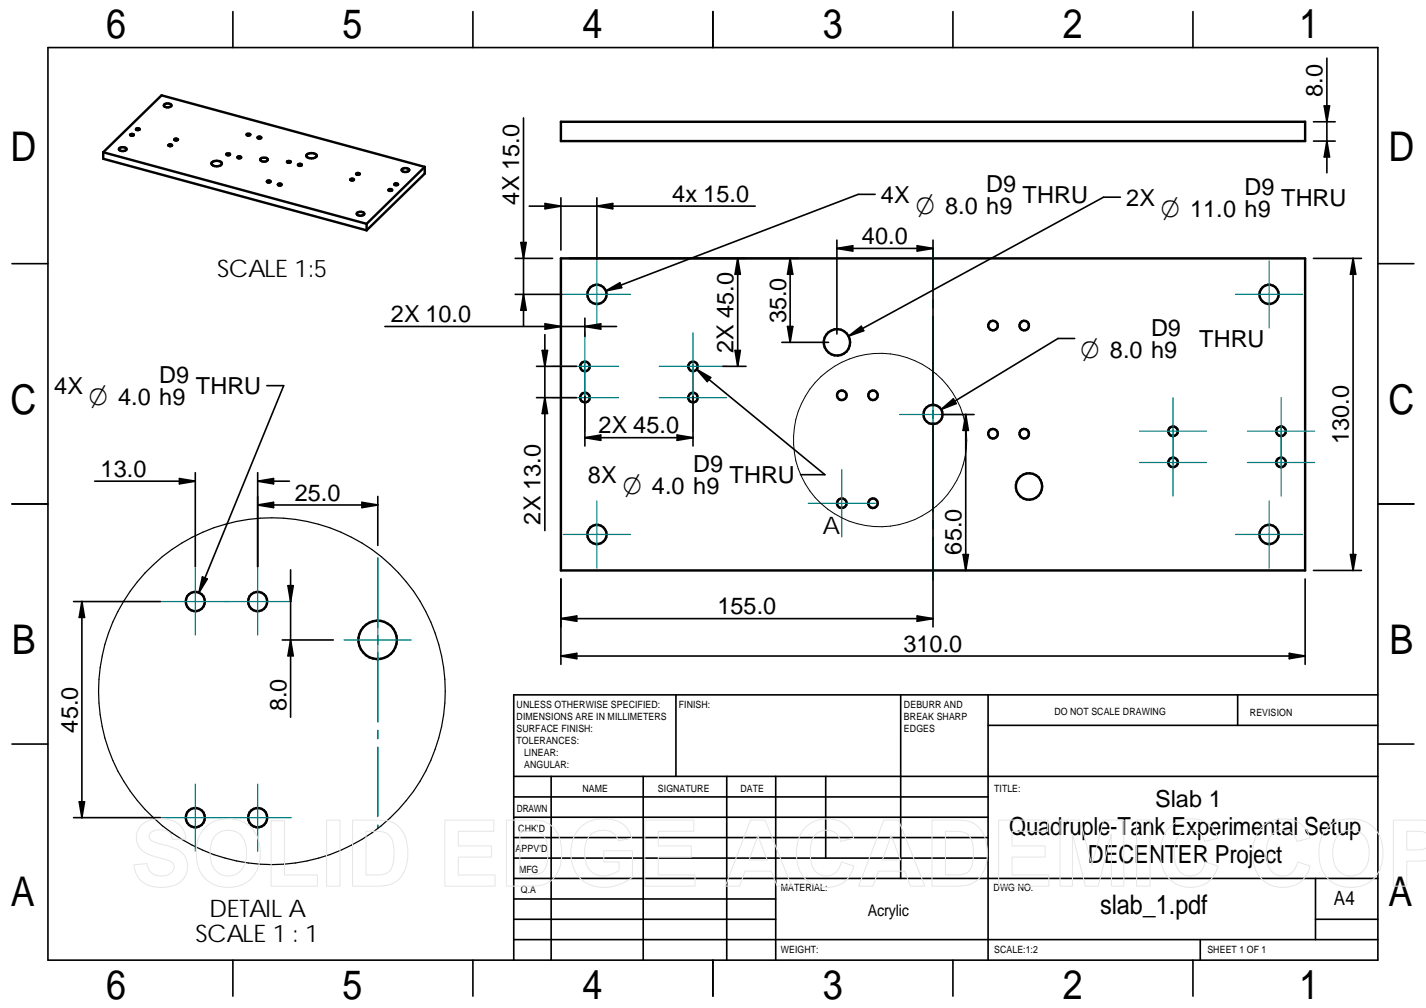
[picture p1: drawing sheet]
<svg xmlns="http://www.w3.org/2000/svg" width="297mm" height="210mm" viewBox="0 0 297 210" stroke-linecap="round" stroke-linejoin="round" font-family="sans-serif">
<g fill="none" stroke="#000" stroke-width=".34">
<path d="M10 9.9h277v190h-277zM48.5 2.4v7.5M98.5 2.4v7.5M148.5 2.4v7.5M198.5 2.4v7.5M248.5 2.4v7.5M276.4 12.1v23.9M109 24.6v43.3M273.6 25.4h4.5M273.6 29.4h4.5M275.8 22.1h1.1l-.5 3.3zM276.4 29.4l.5 3.3h-1.1z"/>
<path d="M2.5 54.9h7.5M107.3 53.8h7.8M108.5 50.5h1.1l-.6 3.3zM110.2 42.9h47.1M113.5 42.4l3.3 .5-3.3 .6zM116.8 41.2v10.9M118.6 53.8h47.8M124.3 41.2v12.9M124.3 42.9l3.3-.5v1.1zM153.7 53.8l.5 3.3h-1.1zM153.7 53.8v22.5M164.6 53.8v17.5"/>
<path d="M164.6 53.8l.5 3.3h-1.1zM174.3 51.7l3.3-.5v1.1zM174.3 50v19.6M174.3 51.7h20M182.3 40.5h-3.5l-52.6 20.1M191 51.2l3.3 .5-3.3 .6zM194.3 50v34.5M233.4 41.1h-3.5l-53.1 28.9M273.6 53.8h10M281.9 53.8l.5 3.3h-1.1zM281.9 53.8v65M287 54.9h7.5"/>
<path d="M80.2 68h48.2M107.3 61.3h9.8M109 61.3l.6 3.3h-1.1zM111.8 76.3h8.3M112.9 73h1.1l-.5 3.3zM113.5 69.7v40.8M113.5 67.4l3.3 .6-3.3 .5zM121.8 66.3v3.8M121.8 68l3.3-.6v1.1zM126.2 60.6l2.9-1.7 .4 1zM145.1 76.9l2.9 1.7-.7 .9zM145.1 76.9l26.7 21.9h-5.1"/>
<path d="M150.6 76.3h4.8M153.1 73h1.1l-.5 3.3zM162.9 71.3h9.7M164 68h1.1l-.5 3.3zM176.8 70l2.6-2.1 .5 1zM223.9 70.5h-3.5l-24.4 14.8M37.4 99.7l3.3 .5-3.3 .6zM40.7 98.4v19.6M53.7 98.4v19.6M55.6 80.3h3.5l-17.7 43.1M111.8 82.8h8.3M113.5 82.8l.5 3.3h-1.1z"/>
<path d="M121.8 91.1l3.3-.5v1.1zM121.8 82.6v10.3M121.8 91.1h22.6M141.1 90.6l3.3 .5-3.3 .6zM144.4 82.6v10.3M194.3 88.1v42.5M196 85.3l2.6-2.2 .6 .9zM196.1 86.3h6.8M201.2 86.3v32.5M201.2 86.3l.5 3.3h-1.1zM2.5 104.9h7.5M19.7 100.2h21"/>
<path d="M53.7 100.2l3.3-.5v1.1zM53.7 100.2h6.6M53.7 105.2h25M53.7 105.2l3.3-.6v1.1zM60.5 118.7v30.7M75.4 104.6l3.3 .6-3.3 .5zM78.7 103.4v10.2M200.6 115.5h1.1l-.5 3.3zM273.6 118.8h10M281.3 115.5h1.1l-.5 3.3zM287 104.9h7.5M15.3 125.3h18.1"/>
<path d="M17.1 125.3l.5 3.3h-1.1zM17.1 125.3v45M42.2 120.1l1 .5-1.8 2.8zM58.8 133.3h10.6M60 122h1.1l-.6 3.3zM60.5 133.3l.6 3.3h-1.1zM116.8 136.6h155.1M116.8 136.6l3.3-.5v1.1zM116.8 128.8h77.5M116.8 120.6v17.7M116.8 128.8l3.3-.5v1.1zM191 128.3l3.3 .5-3.3 .6z"/>
<path d="M268.6 136.1l3.3 .5-3.3 .6zM271.9 120.6v17.7M2.5 154.9h7.5M140.8 144.7v17M187.6 144.7v38.2M205.8 144.7v55.2M205.8 151h81.2M257.8 144.7v6.3M287 144.7h-180v55.2M287 154.9h7.5M15.3 170.3h18.1M16.5 167h1.1l-.5 3.3z"/>
<path d="M107 161.7h180M107 178.7h98.8M107 174.4h98.8M107 170.2h98.8M107 165.9h98.8M114.8 161.7v38.2M134 161.7v38.2M151.4 161.7v38.2M161.6 161.7v38.2M172 161.7v17M48.5 199.9v7.5M98.5 199.9v7.5"/>
<path d="M107 195.7h180M107 191.4h54.6M107 187.2h54.6M107 182.9h180M148.5 199.9v7.5M198.5 199.9v7.5M248.5 199.9v7.5M250 195.7v4.2M274 182.9v12.8M274 191.4h13"/>
</g>
<g fill="none" stroke="#000" stroke-width=".51">
<path d="M21.5 31.7v1.4l54.9 14.9M21.5 31.7l12.2-11.8 54.8 14.9M21.5 31.7l54.9 14.9M24.8 30.9l.6-.3a.62 .62 0 0 1 .9 .6l-.6 .3a.62 .62 0 0 1-.9-.6zM27.1 28.1l.3-.2 .5 .2a.47 .47 0 0 1-.8 0zM28.4 26.8a.54 .54 0 0 1 .7 .1l-.5 .2-.2-.1zM34.2 21.8a1.05 1.05 0 0 1 1.5 .2 1.02 1.02 0 0 1-1.6 0zM35.1 30.1a.5 .5 0 0 1 .8 .2l-.6 .1-.3-.1zM36.4 29a.5 .5 0 0 1 .7 .1l-.6 .2-.2-.2zM44.1 33.8a1.5 1.5 0 0 1 2.1 .2 1.32 1.32 0 0 1-2.2 0zM47.2 32h.5l.2 .1a.43 .43 0 0 1-.7 0zM49.5 32.6a.5 .5 0 0 1 .7 .2 .47 .47 0 0 1-.8 0z"/>
<path d="M51.4 27.9h.5l.3 .1a.47 .47 0 0 1-.9 0zM53.7 28.5a.5 .5 0 0 1 .7 .2 .47 .47 0 0 1-.8 0zM54.3 33.1l.5-.2a.74 .74 0 0 1 1 .3 .91 .91 0 0 1-1.6 0zM55.7 37.7a.5 .5 0 0 1 .7 .1 .47 .47 0 0 1-.8 0zM58 38.3a.48 .48 0 0 1 .7 .1 .46 .46 0 0 1-.8 0zM59.9 33.6l.4-.1 .3 .2a.47 .47 0 0 1-.8 0zM62.1 34.2a.48 .48 0 0 1 .8 .1 .46 .46 0 0 1-.8 0zM63.9 32.2a1.5 1.5 0 0 1 2.1 .2 1.38 1.38 0 0 1-2.2 0zM73 37.3a.48 .48 0 0 1 .7 .1l-.5 .2-.3-.2zM74.2 36.1a.5 .5 0 0 1 .8 .1l-.6 .2-.2-.2zM81 39.5a.48 .48 0 0 1 .7 .1l-.5 .2-.2-.1zM82.2 38.3a.5 .5 0 0 1 .7 .1l-.5 .2-.3-.2z"/>
<path d="M83.7 35.2a1.1 1.1 0 0 1 1.6 .2 .96 .96 0 0 1-1.7 0zM88.5 34.8v1.4l-12.1 11.8M88.5 34.8l-12.1 11.8M116.8 25.4h155.1v4h-155.1zM74.4 44.3l.5-.2a.62 .62 0 0 1 .9 .6l-.5 .2a.62 .62 0 0 1-.9-.6zM76.4 46.6v1.4M116.8 53.8h155.1v65h-155.1z"/>
<circle cx="121.8" cy="76.3" r="1.01"/>
<circle cx="124.3" cy="61.3" r="2.01"/>
<circle cx="144.4" cy="76.3" r="1"/>
<circle cx="174.3" cy="71.3" r="2.75"/>
<circle cx="206.8" cy="67.8" r="1"/>
<circle cx="213.3" cy="67.8" r="1"/>
<circle cx="264.4" cy="61.3" r="2"/>
<circle cx="121.8" cy="82.8" r="1"/>
<circle cx="144.3" cy="82.8" r="1"/>
<circle cx="175.3" cy="82.3" r="1"/>
<circle cx="181.8" cy="82.3" r="1"/>
<circle cx="194.3" cy="86.3" r="2"/>
<circle cx="206.8" cy="90.3" r="1.01"/>
<circle cx="213.4" cy="90.3" r="1"/>
<circle cx="244.4" cy="96.3" r="1"/>
<circle cx="244.4" cy="89.8" r="1.01"/>
<circle cx="266.8" cy="89.8" r="1.01"/>
<circle cx="266.8" cy="96.3" r="1"/>
<circle cx="124.3" cy="111.3" r="2.01"/>
<circle cx="175.3" cy="104.8" r="1.01"/>
<circle cx="181.9" cy="104.8" r=".99"/>
<circle cx="214.3" cy="101.3" r="2.75"/>
<circle cx="264.3" cy="111.3" r="2"/>
<circle cx="40.7" cy="125.3" r="2"/>
<circle cx="53.7" cy="125.3" r="2"/>
<circle cx="78.7" cy="133.3" r="4"/>
<circle cx="40.7" cy="170.3" r="2"/>
<circle cx="53.7" cy="170.3" r="2"/>
</g>
<g fill="none" stroke="#008080" stroke-width=".34">
<path d="M194.3 51.8v8.8M194.3 62.4v1.7M194.3 65.9v17.8M194.3 85.4v1.7M194.3 88.9v17.7M78.7 116.2v14.4M194.3 108.4v1.8M194.3 111.9v8.9M78.7 132.4v1.7M78.7 135.9v14.4M78.7 152.1v1.7M78.7 155.6v14.4"/>
<path d="M78.7 171.8v.7"/>
</g>
<g fill="none" stroke="#008080" stroke-width=".25">
<path d="M124.3 54.3v14M264.4 54.3v14M114.8 76.3h14.1M117.3 61.3h14.1M121.8 69.3v20.5M137.3 76.3h14M144.4 69.3v20.5M194.3 79.3v14M257.3 61.3h14.1M114.8 82.8h14.1M137.3 82.8h14M175.3 97.8v14"/>
<path d="M187.4 86.3h13.9M237.4 96.3h13.9M237.4 89.8h13.9M244.3 82.8v20.5M259.8 96.3h14.1M259.8 89.8h14.1M266.9 82.8v20.5M40.7 118.3v13.9M53.7 118.3v13.9M117.3 111.3h14.1M124.3 104.3v14M168.4 104.8h13.9"/>
<path d="M257.3 111.3h14.1M264.4 104.3v14M33.7 125.3h27M71.7 133.3h14M78.7 126.2v14.1M33.7 170.3h27M40.7 163.3v13.9M53.7 163.3v13.9"/>
</g>
<circle cx="183.3" cy="91.6" r="18.1" fill="none" stroke="#000" stroke-width=".21"/>
<circle cx="56.6" cy="143.9" r="36.1" fill="none" stroke="#000" stroke-width=".25"/>
<g fill="#000">
<path d="M275.8 22.1h1.1l-.5 3.3zM276.4 29.4l.5 3.3h-1.1zM108.5 50.5h1.1l-.6 3.3zM113.5 42.4l3.3 .5-3.3 .6zM124.3 42.9l3.3-.5v1.1zM126.2 60.6l2.9-1.7 .4 1zM153.7 53.8l.5 3.3h-1.1zM164.6 53.8l.5 3.3h-1.1zM174.3 51.7l3.3-.5v1.1zM191 51.2l3.3 .5-3.3 .6zM281.9 53.8l.5 3.3h-1.1zM109 61.3l.6 3.3h-1.1z"/>
<path d="M112.9 73h1.1l-.5 3.3zM113.5 67.4l3.3 .6-3.3 .5zM121.8 68l3.3-.6v1.1zM145.1 76.9l2.9 1.7-.7 .9zM153.1 73h1.1l-.5 3.3zM164 68h1.1l-.5 3.3zM176.8 70l2.6-2.1 .5 1zM37.4 99.7l3.3 .5-3.3 .6zM53.7 100.2l3.3-.5v1.1zM113.5 82.8l.5 3.3h-1.1zM121.8 91.1l3.3-.5v1.1zM141.1 90.6l3.3 .5-3.3 .6z"/>
<path d="M196 85.3l2.6-2.2 .6 .9zM201.2 86.3l.5 3.3h-1.1zM53.7 105.2l3.3-.6v1.1zM75.4 104.6l3.3 .6-3.3 .5zM200.6 115.5h1.1l-.5 3.3zM281.3 115.5h1.1l-.5 3.3zM17.1 125.3l.5 3.3h-1.1zM42.2 120.1l1 .5-1.8 2.8zM60 122h1.1l-.6 3.3zM60.5 133.3l.6 3.3h-1.1zM116.8 136.6l3.3-.5v1.1zM116.8 128.8l3.3-.5v1.1z"/>
<path d="M191 128.3l3.3 .5-3.3 .6zM268.6 136.1l3.3 .5-3.3 .6zM16.5 167h1.1l-.5 3.3z"/>
</g>
<g fill="none" stroke="#e6e6e6" stroke-width=".21">
<path d="M29.5 171.7a6.9 6.9 0 0 1 7.8 0 4 4 0 0 1 1.4 3l-2.8 .1a2.15 2.15 0 0 0-2.5-2 1.89 1.89 0 0 0-2.3 1.4 1.64 1.64 0 0 0 1.5 1.3l.7 .2a8.8 8.8 0 0 1 5 2.3 4.3 4.3 0 0 1-3.6 6.7 6.1 6.1 0 0 1-5.9-1.9l-.7-1.5-.2-1.2 2.7-.3a2.91 2.91 0 0 0 3.9 2.5 1.68 1.68 0 0 0 1.6-1 1.68 1.68 0 0 0-.3-1.8l-1.4-.5a9.9 9.9 0 0 1-5.2-2.3 3.6 3.6 0 0 1 .3-5zM43.1 172a7.2 7.2 0 0 1 9.7 .9 8.5 8.5 0 0 1-.4 10 7 7 0 0 1-10.5-1 9.3 9.3 0 0 1 0-8.5zM44.8 174.1a3.8 3.8 0 0 1 4.2-.9 3.8 3.8 0 0 1 2.3 3.6 5.2 5.2 0 0 1-1.8 5.1 3.7 3.7 0 0 1-5.7-3.5l.1-2.2a4.1 4.1 0 0 1 .9-2.1zM56.5 170.9h2.8v11.3h6.8v2.3h-9.6zM68 170.8h2.8v13.7h-2.8zM73.4 170.8h5.1a5.3 5.3 0 0 1 5.6 2.7 9.1 9.1 0 0 1-1 9.6 6 6 0 0 1-4.4 1.4h-5.3zM76.2 173.1a8.5 8.5 0 0 1 4.5 .5 4.6 4.6 0 0 1 1.4 4 4.8 4.8 0 0 1-1.3 4.1l-1.5 .5h-3.1zM92.7 170.8h10.2v2.3h-7.4v3h6.9v2.4h-6.9v3.7h7.6v2.3h-10.4zM105.5 170.8h5a5.3 5.3 0 0 1 5.6 2.7 9.1 9.1 0 0 1-1 9.6 6 6 0 0 1-4.4 1.4h-5.2zM108.3 173.1a8.5 8.5 0 0 1 4.5 .5 4.6 4.6 0 0 1 1.3 4 4.8 4.8 0 0 1-1.2 4.1l-1.6 .5h-3zM120.9 172.3a7.4 7.4 0 0 1 9.2-.3l1.1 1.4 .4 1.2-2.8 .5a3.2 3.2 0 0 0-4.2-2.1 3.9 3.9 0 0 0-2.8 4.5 4.4 4.4 0 0 0 2.8 4.8 5.2 5.2 0 0 0 4.3-1.1v-1.7h-3.1v-2.3h5.9v5.4a8.5 8.5 0 0 1-10.6 .6 8.1 8.1 0 0 1-.2-10.9zM134.3 170.8h10.2v2.3h-7.4v3h6.9v2.4h-6.9v3.7h7.7v2.3h-10.5z"/>
<path d="M156.3 170.8h3.1l5.5 13.7h-3l-1.2-3.1h-5.5l-1.2 3.1h-2.9zM157.9 174l1.9 5.1h-3.8zM167.6 172.4a6.5 6.5 0 0 1 9.1-.1l.5 .8 .6 1.4-2.7 .7a3.1 3.1 0 0 0-3.1-2.3 3.1 3.1 0 0 0-3 2.5 8.1 8.1 0 0 0 .7 5.9 3.1 3.1 0 0 0 3.4 1 3.1 3.1 0 0 0 2.2-2.8l2.6 .8a6 6 0 0 1-4.7 4.5 6 6 0 0 1-6-2.4 8.9 8.9 0 0 1 .4-10zM184.1 170.8h3.1l5.5 13.7h-3l-1.3-3.1h-5.4l-1.2 3.1h-2.9zM185.6 174l2 5.1h-3.8zM194.1 170.8h5.1a5.3 5.3 0 0 1 5.6 2.7 9.1 9.1 0 0 1-1.1 9.6 6 6 0 0 1-4.4 1.4h-5.2zM196.9 173.1a8.5 8.5 0 0 1 4.5 .5 4.6 4.6 0 0 1 1.4 4 4.8 4.8 0 0 1-1.3 4.1l-1.5 .5h-3.1zM208 170.8h10.2v2.3h-7.4v3h6.9v2.4h-6.9v3.7h7.7v2.3h-10.5zM220.8 170.8h4.2l2.5 9.3 2.4-9.3h4.2v13.7h-2.6v-10.8l-2.7 10.8h-2.7l-2.7-10.8v10.8h-2.6zM236.8 170.8h2.8v13.7h-2.8zM243.5 172.4a6.5 6.5 0 0 1 9-.1l.5 .8 .7 1.4-2.8 .7a3.1 3.1 0 0 0-3.1-2.3 3.1 3.1 0 0 0-3 2.5 8.1 8.1 0 0 0 .7 5.9 3.1 3.1 0 0 0 3.4 1 3.1 3.1 0 0 0 2.2-2.8l2.6 .8a6 6 0 0 1-4.7 4.5 6 6 0 0 1-6-2.4 8.9 8.9 0 0 1 .5-10zM262.7 172.4a6.5 6.5 0 0 1 9-.1l.6 .8 .6 1.4-2.8 .7a3.1 3.1 0 0 0-3.1-2.3 3.1 3.1 0 0 0-3 2.5 8.1 8.1 0 0 0 .7 5.9 3.1 3.1 0 0 0 3.4 1 3.1 3.1 0 0 0 2.2-2.8l2.6 .8a6 6 0 0 1-4.7 4.5 6 6 0 0 1-5.9-2.4 8.9 8.9 0 0 1 .4-10z"/>
<path d="M277 172a7.2 7.2 0 0 1 9.6 .9 8.5 8.5 0 0 1-.3 10 7 7 0 0 1-10.6-1 9.3 9.3 0 0 1 .1-8.5zM278.6 174.1a3.8 3.8 0 0 1 4.3-.9 3.8 3.8 0 0 1 2.3 3.6 5.2 5.2 0 0 1-1.9 5.1 3.7 3.7 0 0 1-5.7-3.5l.1-2.2a4.1 4.1 0 0 1 .9-2.1zM297.1 170.8h-6.9v13.7h2.8v-5.2l4.1-.1M297.1 173.5a4.5 4.5 0 0 0-2.8-.4h-1.3v3.9l3.1-.1 1-.3"/>
</g>
<g font-size="8.5">
<text x="22.1" y="8">6</text>
<text x="71.4" y="8">5</text>
<text x="121.4" y="8">4</text>
<text x="171.4" y="8">3</text>
<text x="221.4" y="8">2</text>
<text x="270.6" y="8">1</text>
<text x="2.2" y="33.6">D</text>
<text x="289.2" y="33.6">D</text>
<text x="2.2" y="86.1">C</text>
<text x="289.2" y="86.1">C</text>
<text x="2.5" y="136.1">B</text>
<text x="289.4" y="136.1">B</text>
<text x="2.2" y="188.6">A</text>
<text x="289.3" y="188.6">A</text>
<text x="22.1" y="208">6</text>
<text x="71.4" y="208">5</text>
<text x="121.4" y="208">4</text>
<text x="171.4" y="208">3</text>
<text x="221.4" y="208">2</text>
<text x="270.6" y="208">1</text>
</g>
<text font-size="5.6" x="229.2" y="190.4">slab_1.pdf</text>
<g font-size="5.4">
<text x="190.8" y="44.5">O 8.0 h9</text>
<text x="241.8" y="45.1">O 11.0 h9</text>
<text x="225.1" y="74.5">O 8.0 h9</text>
<text x="18.5" y="84.3">O 4.0 h9</text>
<text x="129.7" y="102.9">O 4.0 h9</text>
</g>
<g font-size="5.2">
<text x="210.2" y="173.9">Quadruple-Tank Experimental Setup</text>
<text x="226.6" y="179.7">DECENTER Project</text>
</g>
<g font-size="5">
<text x="45.3" y="57.8">SCALE 1:5</text>
<text x="171.4" y="111.2">A</text>
<text x="43.6" y="190.9">DETAIL A</text>
<text x="40.7" y="196.2">SCALE 1 : 1</text>
</g>
<g font-size="4.9">
<text x="275.5" y="20.2" transform="rotate(-90 275.5 20.2)">8.0</text>
<text x="205.4" y="40">D9</text>
<text x="259.2" y="40.6">D9</text>
<text x="108.2" y="42.6" transform="rotate(-90 108.2 42.6)">4X 15.0</text>
<text x="140" y="42">4x 15.0</text>
<text x="183.5" y="42.2">4X</text>
<text x="213" y="42.2">THRU</text>
<text x="234.6" y="42.8">2X</text>
<text x="266.9" y="42.8">THRU</text>
<text x="179.5" y="50.9">40.0</text>
<text x="81.4" y="67.1">2X 10.0</text>
<text x="163.7" y="67.4" transform="rotate(-90 163.7 67.4)">35.0</text>
<text x="239.8" y="70">D9</text>
<text x="152.8" y="73.4" transform="rotate(-90 152.8 73.4)">2X 45.0</text>
<text x="249.8" y="72.2">THRU</text>
<text x="11.3" y="82">4X</text>
<text x="33.2" y="79.8">D9</text>
<text x="40.8" y="82">THRU</text>
<text x="124.7" y="90.3">2X 45.0</text>
<text x="281" y="92.5" transform="rotate(-90 281 92.5)">130.0</text>
<text x="21" y="99.3">13.0</text>
<text x="122.5" y="100.6">8X</text>
<text x="144.4" y="98.3">D9</text>
<text x="152" y="100.6">THRU</text>
<text x="61.4" y="104.3">25.0</text>
<text x="112.6" y="109.3" transform="rotate(-90 112.6 109.3)">2X 13.0</text>
<text x="200.3" y="115.5" transform="rotate(-90 200.3 115.5)">65.0</text>
<text x="149.4" y="127.9">155.0</text>
<text x="188.2" y="135.7">310.0</text>
<text x="59.6" y="148.1" transform="rotate(-90 59.6 148.1)">8.0</text>
<text x="16.2" y="152.6" transform="rotate(-90 16.2 152.6)">45.0</text>
<text x="240.6" y="168.1">Slab 1</text>
</g>
<text font-size="4.1" x="277.9" y="188.5">A4</text>
<text font-size="3.3" x="180.8" y="190.7">Acrylic</text>
<g font-size="2.1">
<text x="107.6" y="147.5">UNLESS OTHERWISE SPECIFIED:</text>
<text x="141.4" y="147.5">FINISH:</text>
<text x="188.3" y="147.4">DEBURR AND</text>
<text x="188.3" y="149.9">BREAK SHARP</text>
<text x="219.6" y="148.9">DO NOT SCALE DRAWING</text>
<text x="260.3" y="149.1">REVISION</text>
<text x="107.6" y="150">DIMENSIONS ARE IN MILLIMETERS</text>
<text x="107.6" y="152.5">SURFACE FINISH:</text>
<text x="107.6" y="155">TOLERANCES:</text>
<text x="188.3" y="152.4">EDGES</text>
<text x="109.2" y="157.5">LINEAR:</text>
<text x="109.2" y="160">ANGULAR:</text>
<text x="121.3" y="164.9">NAME</text>
<text x="137" y="164.9">SIGNATURE</text>
<text x="154.2" y="164.9">DATE</text>
<text x="207.1" y="164.9">TITLE:</text>
<text x="107.7" y="169.1">DRAWN</text>
<text x="107.9" y="173.3">CHK'D</text>
<text x="107.4" y="177.4">APPV'D</text>
<text x="108.1" y="181.7">MFG</text>
<text x="108.5" y="185.9">Q.A</text>
<text x="162.6" y="185.5">MATERIAL:</text>
<text x="207" y="185.5">DWG NO.</text>
<text x="162.6" y="198.5">WEIGHT:</text>
<text x="207.1" y="198.5">SCALE:1:2</text>
<text x="251.5" y="198.5">SHEET 1 OF 1</text>
</g>
</svg>
